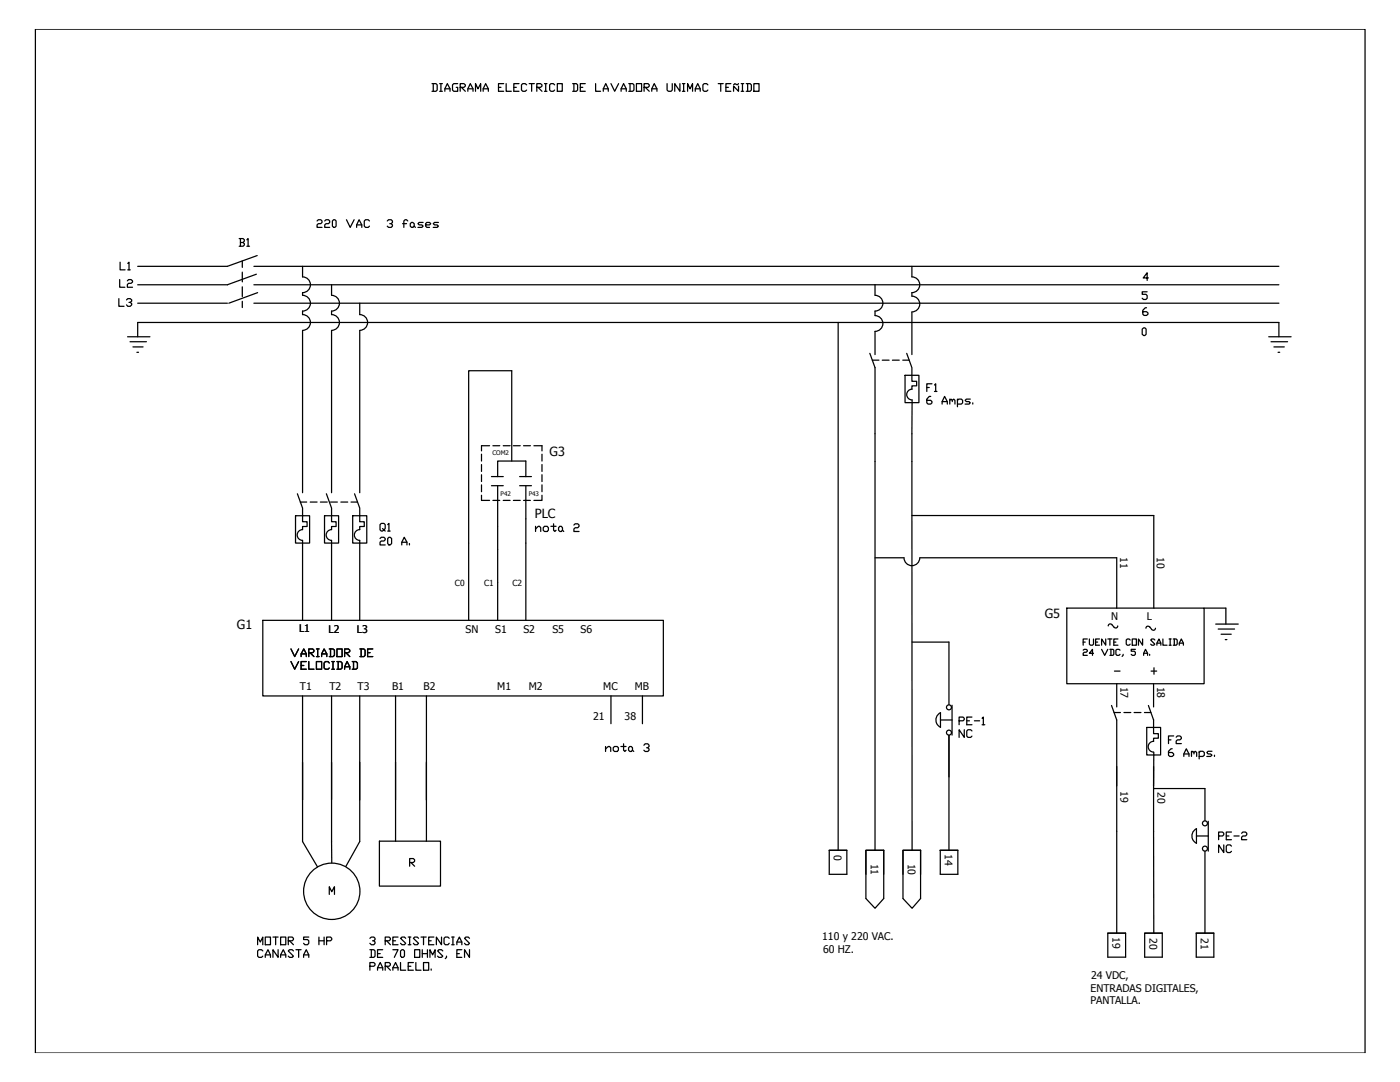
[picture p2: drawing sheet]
<svg xmlns="http://www.w3.org/2000/svg" width="279mm" height="216mm" viewBox="0 0 279 216" stroke-linecap="round" stroke-linejoin="round" font-family="sans-serif">
<g fill="none" stroke="#000" stroke-width=".25">
<path d="M7.1 5.8h265.3v204.3h-265.3zM86.2 16.7h.8l.2 .2v1.1l-.2 .2h-.8M86.5 16.7v1.5M87.7 16.7h.6M87.7 18.2h.6M88 16.7v1.5M88.8 18.2v-.5l.5-1 .5 1v.5M88.8 17.7h1M91.3 16.7h-.7l-.3 .2v1.1l.3 .2h.7v-.8h-.2M91.8 17.4h.8l.3-.2v-.3l-.3-.2h-.8v1.5M92.1 17.4l.8 .8M93.4 18.2v-.5l.5-1 .5 1v.5"/>
<path d="M93.4 17.7h1M94.9 18.2v-1.5l.5 1 .5-1v1.5M96.4 18.2v-.5l.5-1 .6 1v.5M96.4 17.7h1.1M99.5 17.4h.5M100.5 16.7h-1v1.5h1M101 16.7v1.5h1M102.5 17.4h.5M103.6 16.7h-1.1v1.5h1.1M105.1 16.9l-.3-.2h-.5l-.2 .2v1.1l.2 .2h.5l.3-.2M105.6 16.7h1M106.1 16.7v1.5"/>
<path d="M107.1 17.4h.8l.3-.2v-.3l-.3-.2h-.8v1.5M107.4 17.4l.8 .8M108.7 16.7h.5M108.7 18.2h.5M108.9 16.7v1.5M110.7 16.9l-.3-.2h-.5l-.2 .2v1.1l.2 .2h.5l.3-.2M111.2 16.7h1v1.5h-1zM114.3 16.7h.7l.3 .2v1.1l-.3 .2h-.7M114.5 16.7v1.5M115.8 17.4h.5M116.8 16.7h-1v1.5h1M118.9 16.7v1.5h1"/>
<path d="M120.4 18.2v-.5l.5-1 .5 1v.5M120.4 17.7h1M121.9 16.7l.8 1.5 .8-1.5M124 18.2v-.5l.4-1 .6 1v.5M124 17.7h1M125.5 16.7h.8l.2 .2v1.1l-.2 .2h-.8M125.7 16.7v1.5M127 16.7h1v1.5h-1zM128.5 17.4h.8l.3-.2v-.3l-.3-.2h-.8v1.5M128.8 17.4l.8 .8M130.1 18.2v-.5l.5-1 .5 1v.5M130.1 17.7h1"/>
<path d="M133.1 16.7v1.3l.3 .2h.5l.3-.2v-1.3M135.7 16.7v1.5l-1-1.5v1.5M136.2 16.7h.5M136.2 18.2h.5M136.4 16.7v1.5M137.2 18.2v-1.5l.5 1 .5-1v1.5M138.8 18.2v-.5l.4-1 .5 1v.5M138.8 17.7h.9M141.3 16.9l-.3-.2h-.5l-.2 .2v1.1l.2 .2h.5l.3-.2M143.3 16.7h1M143.8 16.7v1.5M144.9 17.4h.5"/>
<path d="M145.9 16.7h-1v1.5h1M147.4 17.2v1l-1-1v1M147.4 16.7l-.3 .2-.5-.2-.2 .2M147.9 16.7h.5M147.9 18.2h.5M148.2 16.7v1.5M148.9 16.7h.8l.3 .2v1.1l-.3 .2h-.8M149.2 16.7v1.5M150.4 16.7h1.1v1.5h-1.1zM23.7 59.6v1.5h1.1M23.9 55.8v1.5h1M24 52.3v1.5h1"/>
<path d="M25.2 59.8l.3-.2h.5l.3 .2v.3l-.3 .2h-.3M25.4 56l.3-.2h.5l.2 .2v.3l-.2 .2h-.5l-.3 .3v.5h1M25.5 52.6l.2-.3v1.5M25.5 53.8h.5M47.7 47.6h.8l.3 .3v.2l-.3 .3M48 48.4h.5l.3 .2v.3l-.3 .2h-.8M48 47.6v1.5M48.4 52.1v1.3M48.4 54.3v1.9M48.4 57.2v2M49.3 47.9l.2-.3v1.5M49.3 49.1h.5"/>
<path d="M50.7 53.1h204.5M50.7 56.8h204.5M51.2 54.7l-5.8 2.1h-17.9M51.3 51l-5.9 2.1h-17.9M51.4 58.4l-5.7 2.1M60.4 53.1v2.2a1.57 1.57 0 0 1 1.6 1.5 1.57 1.57 0 0 1-1.6 1.6v.5M60.4 58.9a1.57 1.57 0 0 1 1.6 1.6 1.57 1.57 0 0 1-1.6 1.6v.7a1.57 1.57 0 0 1 1.6 1.5 1.57 1.57 0 0 1-1.6 1.6M63.3 44.1l.2-.3h.5l.3 .3v.3l-.3 .2h-.5l-.2 .3v.5h1M64.8 44.1l.3-.3h.4l.3 .3v.3l-.3 .2h-.4l-.3 .3v.5h1M66.2 56.8v2.1M66.2 58.9a1.57 1.57 0 0 1 1.5 1.6 1.57 1.57 0 0 1-1.5 1.6v.7a1.57 1.57 0 0 1 1.5 1.5 1.57 1.57 0 0 1-1.5 1.6M66.3 44.1l.3-.3h.2l.3 .3v1l-.3 .3h-.2l-.3-.3z"/>
<path d="M69.1 43.8l.8 1.6 .8-1.6M71.2 45.4v-.5l.5-1.1 .5 1.1v.5M71.2 44.9h1M73.7 44.1l-.2-.3h-.6l-.2 .3v1l.2 .3h.6l.2-.3M77.3 44.1l.2-.3h.6l.2 .3v.3l-.2 .2h-.3M78.1 44.6l.2 .3v.2l-.2 .3h-.6l-.2-.3M80.3 44.6h.8M81.4 44.1l-.3-.3h-.3l-.2 .3v1.3M81.9 44.6l.2-.2h.3l.3 .2v.5l-.3 .3h-.3l-.2-.3zM82.7 45.1l.2 .3M84.4 44.4h-.7l-.3 .2 .3 .3h.5l.2 .2-.2 .3h-.8M84.9 44.9h.8l.3-.3-.3-.2h-.5l-.3 .2v.5l.3 .3h.5"/>
<path d="M87.5 44.4h-.8l-.2 .2 .2 .3h.5l.3 .2-.3 .3h-.7M174.6 56.8v2.1M174.6 58.9a1.57 1.57 0 0 1 1.6 1.6 1.57 1.57 0 0 1-1.6 1.6v.9a1.57 1.57 0 0 1 1.6 1.6 1.57 1.57 0 0 1-1.6 1.5v4.7M182 53.1v2.2a1.57 1.57 0 0 1 1.6 1.5 1.57 1.57 0 0 1-1.6 1.6v.7a1.57 1.57 0 0 1 1.6 1.6 1.57 1.57 0 0 1-1.6 1.5M228.9 58.2h-1v.5h.8l.2 .3v.5l-.2 .3h-.5l-.3-.3M229.2 55.5h-1l.7-1.1v1.6M25.5 67.2h4.4M26 68.2h3.2M26 60.3l.3 .3v.2l-.3 .3h-.5l-.3-.3M26.5 69.2h2.1M27.3 70.3h.3M27.5 60.5h17.9"/>
<path d="M27.5 67.2v-2.9h227.7v2.9M48.4 60.1v1.3M50.7 60.5h204.5M60.4 66v32.3M66.2 66v32.3M71.8 60.5v2.3a1.57 1.57 0 0 1 1.6 1.5 1.57 1.57 0 0 1-1.6 1.6M71.8 66v32.3M167.3 64.3v105.4M173.6 70.5l1 2.9v96.3M174.1 71.9h1.3M176.1 71.9h1.3M178.1 71.9h1.4"/>
<path d="M180.2 71.9h1.2M180.6 74.9h2.8v5.4h-2.8zM181 70.5l1 2.9v2.7h.9v.9h-.9v.7a1.07 1.07 0 0 0-1 1 1.07 1.07 0 0 0 1 1.1v89.9M182 62.3v8.5M185 77.3h.5M185.7 79.1h-.2l-.5 .5v.8l.2 .2h.5l.3-.2v-.3l-.3-.2h-.7M186 76.6h-1v1.5M186.5 76.8l.2-.2v1.5M186.5 78.1h.5M189.5 79.9l.3-.3 .2 .3v.2M189.5 79.6v1M190 79.9l.3-.3 .3 .3v.7"/>
<path d="M191.1 79.9l.2-.3h.6l.2 .3v.5l-.2 .2h-.8M191.1 79.6v1.6M193.6 79.6h-.7l-.3 .3 .3 .2h.5l.2 .3-.2 .2h-.8M227.9 65.7l.3-.3h.3l.2 .3v1l-.2 .2h-.3l-.3-.2zM228.8 61.4h-.2l-.5 .5v.8l.2 .2h.5l.3-.2v-.3l-.3-.2h-.7M253.2 67.2h4.5M253.7 68.2h3.3M254.2 69.2h2.1M255.1 70.3h.3M59.3 98.5l1.1 2.9v2.7h.9v1h-.9v.6a1.07 1.07 0 0 0-1.1 1.1 1.07 1.07 0 0 0 1.1 1v16M65.1 98.5l1.1 2.9v2.7h.9v1h-.9v.6a1.07 1.07 0 0 0-1.1 1.1 1.07 1.07 0 0 0 1.1 1v16M70.8 98.5l1 2.9v2.7h.9v1h-.9v.6a1.07 1.07 0 0 0-1.1 1.1 1.07 1.07 0 0 0 1.1 1v16"/>
<path d="M96.1 98.8v1.1h1.6M96.1 90.6v1.4M96.1 92.7v1.4M96.1 94.7v1.4M96.1 96.8v1.3M97.7 88.9h-1.6v1.1M98.1 95.1h2.3M98.1 96.9h2.3M98.4 99.9h1.3M98.4 88.9h1.3M99.3 95.1v-3.1h5.6v3.1M99.3 96.9v26.9"/>
<path d="M100.4 99.9h1.4M100.4 88.9h1.4M102.1 92v-18h-8.6v49.8M102.5 99.9h1.3M102.5 88.9h1.3M103.7 95.1h2.4M103.7 96.9h2.4M104.5 99.9h1.3M104.5 88.9h1.3M104.9 96.9v26.9M106.6 88.9h1.6v1.1M108.2 98.8v1.1h-1.6"/>
<path d="M108.2 90.6v1.4M108.2 92.7v1.4M108.2 94.7v1.4M108.2 96.8v1.3M188 80.6v-.5l.5-1 .6 1v.5M188 80.1h1.1M194.1 80.4v.2M59 102.9h2.8v5.5h-2.8zM59.9 100.2h1.3M61.9 100.2h1.4M63.9 100.2h1.4M64.8 102.9h2.8v5.5h-2.8z"/>
<path d="M66 100.2h1.3M68 100.2h1.4M70.1 100.2h1.2M70.4 102.9h2.8v5.5h-2.8zM75.8 107.5l.3-.3h.5l.3 .3v.2l-.3 .3h-.5l-.3 .2v.5h1.1M76.3 105.5l.3 .2-.3 .3h-.2l-.3-.3v-1l.3-.3h.5l.3 .3v.8l-.3 .2 .3 .3M77.4 104.7l.2-.3v1.6M77.4 107.5l.2-.3h.3l.3 .3v.9l-.3 .3h-.3l-.2-.3zM77.4 106h.5M80.2 108.7v-.5l.5-1 .5 1v.5M80.2 108.2h1M81.7 108.4v.3"/>
<path d="M106.9 105.6l.5-.6h.3l.2 .3v.8M106.9 105v1.1M108.7 105h.5l.2 .3v.5l-.2 .3h-.5l-.3-.3v-.5zM109.9 105h1.1M110.5 104.5v1.3l.2 .3 .3-.3M111.7 105h.3l.3 .3v.5l-.3 .3h-.3l-.2-.3v-.5zM112.3 105.8l.2 .3M114.5 104.8l.3-.3h.5l.3 .3v.2l-.3 .3h-.5l-.3 .3v.5h1.1M174.6 111.3h5.8a1.57 1.57 0 0 0 1.6 1.6 1.57 1.57 0 0 0 1.6-1.6M182 102.9h48.3v18.4M183.6 111.3h39.3v10M52.4 123.8h80v15.1h-80z"/>
<path d="M58.1 129.5l.7 1.5 .8-1.5M58.1 132l.7 1.5 .8-1.5M60.1 131v-.5l.5-1 .5 1v.5M60.1 130.5h1M60.1 132.8h.5M60.4 138.9v29l3 5.1M61.1 132h-1v1.5h1M61.6 130.2h.8l.3-.2v-.3l-.3-.2h-.8v1.5M61.6 132v1.5h1.1M61.9 130.2l.8 .8M63.2 132h1v1.5h-1zM63.2 129.5h.5"/>
<path d="M63.2 131h.5M63.4 129.5v1.5M64.2 131v-.5l.5-1 .5 1v.5M64.2 130.5h1M65.7 129.5h.8l.2 .2v1.1l-.2 .2h-.8M65.7 132.3l-.2-.3h-.6l-.2 .3v1l.2 .2h.6l.2-.2M66 129.5v1.5M66.2 138.9v33.3M66.2 133.5h.5M66.2 132h.5M66.5 132v1.5M67.2 129.5h1.1v1.5h-1.1z"/>
<path d="M67.2 132h.8l.3 .3v1l-.3 .2h-.8M67.5 132v1.5M68.8 130.2h.7l.3-.2v-.3l-.3-.2h-.7v1.5M68.8 133.5v-.5l.5-1 .5 1v.5M68.8 133h1M69 130.2l.8 .8M70.3 132h.7l.3 .3v1l-.3 .2h-.7M70.6 132v1.5M71.8 138.9v29l-2.8 5M71.8 129.5h.8l.3 .2v1.1l-.3 .2h-.8M72.1 129.5v1.5M73.4 130.2h.5"/>
<path d="M74.4 129.5h-1v1.5h1M78.9 138.9v28.9M85.1 138.9v28.9M121.9 138.9v5.5M128.2 138.9v5.5M182 128.1h7.4v12.5M212.9 121.3h27.4v15.1h-27.4zM216.2 129.7l.2-.1h.4l.2 .1-.2 .4h-.4l-.2 .3v.4h.8M216.2 128.1h.4M217 127.5h-.8v1.2M217.4 127.5v1l.2 .2h.4l.2-.2v-1M218.2 130.4h-.8l.6-.8v1.2"/>
<path d="M218.6 128.1h.5M219.4 127.5h-.8v1.2h.8M219.8 129.6l.7 1.2 .6-1.2M220.7 127.5v1.2l-.9-1.2v1.2M221.1 127.5h.8M221.5 129.6h.6l.2 .1v.9l-.2 .2h-.6M221.5 127.5v1.2M221.7 129.6v1.2M221.9 124.7a.41 .41 0 0 0-.4-.2 .41 .41 0 0 0-.3 .4M222 124.7l.3 .4M222.3 128.1h.4M222.4 133.9h1.1"/>
<path d="M222.9 136.4v4.7M223.1 124.9l-.1 .3a.41 .41 0 0 1-.7-.1M223.1 127.5h-.8v1.2h.8M223.5 129.7l-.2-.1h-.4l-.2 .1v.9l.2 .2h.4l.2-.2M224.1 130.6l-.2 .4M225.6 127.7l-.3-.2h-.3l-.2 .2v.8l.2 .2h.3l.3-.2M226 127.5h.8v1.2h-.8zM226.6 129.6h-.8v.3h.6l.2 .2v.5l-.2 .2h-.4l-.2-.2M228 127.5v1.2l-.8-1.2v1.2M228.2 130.8v-.4l.4-.8 .4 .8v.4M228.2 130.4h.8M229.4 130.6v.2"/>
<path d="M229.5 125.1a.41 .41 0 0 0-.5-.1 .41 .41 0 0 0-.3 .4M229.5 125.1l.3 .5a.41 .41 0 0 0 .5 .2 .41 .41 0 0 0 .3-.4M229.7 133.9h1.1M230.2 136.4v4.7M230.3 133.2v1.3M230.5 127.7l-.2-.2h-.5l-.2 .2 .9 .8-.2 .2h-.5l-.2-.2M230.9 128.7v-.4l.4-.8 .4 .8v.4M230.9 128.3h.8M232.1 127.5v1.2h.8M233.3 128.7h.4M233.3 127.5h.4M233.5 127.5v1.2"/>
<path d="M234.1 127.5h.6l.2 .2v.8l-.2 .2h-.6M234.4 127.5v1.2M235.3 128.7v-.4l.5-.8 .4 .8v.4M235.3 128.3h.9M240.3 121.3h4.3v3.2M242.6 124.5h4.5M243.1 125.5h3.3M243.7 126.6h2M244.5 127.6h.4M120.9 149.5l.5-.5h.2l.3 .2v.7M120.9 149v.9M122.4 149.2l.2-.2h.6l.2 .2v.5l-.2 .2h-.6l-.2-.2z"/>
<path d="M123.9 149h1M124.4 148.4v1.3l.3 .2 .2-.2M125.4 149.2l.3-.2h.3l.2 .2v.5l-.2 .2h-.3l-.3-.2zM126.2 149.7l.3 .2M128.5 148.7l.2-.3h.6l.2 .3v.3l-.2 .2h-.3M129.3 149.2l.2 .3v.2l-.2 .2h-.6l-.2-.2M187.7 145.1v-2.9a1.61 1.61 0 0 0-.9 1.5 1.61 1.61 0 0 0 .9 1.4M187.7 143.7h2.3M189.4 146.7v23M190 140.7v6M191.4 143.8h.8l.2-.2v-.3l-.2-.2h-.8v1.5M192.4 145.6v1.5l-1-1.5v1.5"/>
<path d="M192.9 143.8h.6M194 143.1h-1.1v1.5h1.1M194 145.9l-.3-.3h-.5l-.3 .3v1l.3 .2h.5l.3-.2M194.5 143.8h1M196 143.3l.2-.2v1.5M196 144.6h.5M221.8 140.8l1.1 2.9v42.5M222.3 142.2h1.3M224.3 142.2h1.4M226.3 142.2h1.4M228.4 142.2h1.3M228.9 145.2h2.7v5.4h-2.7z"/>
<path d="M229.2 140.8l1 2.8v2.8h1v.9h-1v.6a1.07 1.07 0 0 0-1.1 1.1 1.07 1.07 0 0 0 1.1 1.1M230.2 153l.1 33.2M230.2 157.3h10.3v6.5M230.3 150.1l-.1 6.7M233.2 147.6h.5M233.9 149.4h-.2l-.5 .5v.8l.2 .2h.5l.3-.2v-.3l-.3-.2h-.7M234.2 146.8h-1v1.6M234.7 147.1l.3-.3h.5l.3 .3v.3l-.3 .2h-.5l-.3 .3v.5h1.1M236.3 150.9v-.5l.5-1 .5 1v.5M236.3 150.4h1M237.8 150.2l.2-.3 .3 .3v.2M237.8 149.9v1"/>
<path d="M238.3 150.2l.2-.3 .3 .3v.7M239.3 150.2l.3-.3h.5l.2 .3v.5l-.2 .2h-.8M239.3 149.9v1.5M241.9 149.9h-.8l-.3 .3 .3 .2h.5l.3 .3-.3 .2h-.8M242.4 150.7v.2M65.7 178.5v-1.6l.5 1 .5-1v1.6M75.7 167.8h12.2v9h-12.2zM81.8 172.1h.7l.2-.2v-.3l-.2-.3h-.7v1.5M82 172.1l.7 .7M165.5 169.7h3.5M165.5 169.7h3.5v4.8h-3.5zM172.8 169.7h3.6v9.6l-1.8 1.9-1.8-1.9z"/>
<path d="M176.4 169.7h-3.6v4.8M180.2 169.7h3.5v9.6l-1.7 1.9-1.8-1.9zM183.7 169.7h-3.5v4.8M187.6 169.7h3.5M187.6 169.7h3.6v4.8h-3.6zM238.8 168.3v-2.9a1.61 1.61 0 0 0-.9 1.4 1.61 1.61 0 0 0 .9 1.5M238.8 166.8h2.3M240.5 169.9v16.3M241.1 163.9v5.9M243.2 166.8h.8l.2-.2v-.3l-.2-.3h-.8v1.6M244.2 168.6v1.5l-1-1.5v1.5M244.7 166.8h.6"/>
<path d="M245.8 166h-1.1v1.6h1.1M245.8 168.8l-.3-.2h-.5l-.3 .2v1.1l.3 .2h.5l.3-.2M246.3 166.8h1M247.8 166.3l.2-.3h.6l.2 .3v.3l-.2 .2h-.6l-.2 .3v.5h1M51.4 188.5v-1.5l.6 1 .4-1v1.5M52.4 189.8l-.2-.3h-.5l-.3 .3v1l.3 .2h.5l.2-.2M52.9 187h1.1v1.5h-1.1zM52.9 191v-.5l.6-1 .5 1v.5M52.9 190.5h1.1M54.5 187h1M55 187v1.5M55.5 189.5v1.5l-1-1.5v1.5"/>
<path d="M56 187h1v1.5h-1zM56 191v-.5l.5-1 .5 1v.5M56 190.5h1M57.5 187.7h.8l.3-.2v-.3l-.3-.2h-.8v1.5M57.8 187.7l.8 .8M58.6 189.8l-.3-.3h-.5l-.3 .3 1.1 1-.3 .2h-.5l-.3-.2M59.1 189.5h1M59.6 189.5v1.5M60.6 191v-.5l.5-1 .5 1v.5M60.6 190.5h1M61.6 187h-1v.5h.8l.2 .2v.5l-.2 .3h-.6l-.2-.3M63.6 187v1.5"/>
<path d="M63.6 187.7h1.1M64.7 187v1.5M65.2 187.7h.8l.2-.2v-.3l-.2-.2h-.8v1.5M73.8 187.2l.3-.2h.5l.2 .2v.3l-.2 .2h-.2M73.8 189.5h.8l.2 .3v1l-.2 .2h-.8M73.8 192.8h.8l.2-.2v-.3l-.2-.2h-.8v1.5M74.1 189.5v1.5M74.6 187.7l.2 .3v.2l-.2 .3h-.5l-.3-.3M75.3 193.6v-.5l.6-1 .5 1v.5M75.3 190.3h.6M75.3 193.1h1.1M76.4 189.5h-1.1v1.5h1.1"/>
<path d="M76.9 187.7h.8l.2-.2v-.3l-.2-.2h-.8v1.5M76.9 192.8h.8l.2-.2v-.3l-.2-.2h-.8v1.5M77.2 187.7l.7 .8M77.2 192.8l.7 .8M78.4 189.5h1l-.7 1.5M78.4 193.6v-.5l.5-1 .5 1v.5M78.4 187.7h.5M78.4 193.1h1M79.4 187h-1v1.5h1M79.9 189.8l.3-.3h.3l.2 .3v1l-.2 .2h-.3l-.3-.2zM79.9 192.1v1.5h1.1M81 187.2l-.3-.2h-.5l-.3 .2 1.1 1-.3 .3h-.5l-.3-.3"/>
<path d="M81.5 187h.5M81.5 188.5h.5M81.5 192.8h.5M81.8 187v1.5M82.5 192.1h-1v1.5h1M82.7 189.5h1.1v1.5h-1.1zM83 192.1v1.5h1M83.5 187.2l-.2-.2h-.6l-.2 .2 1 1-.2 .3h-.6l-.2-.3M84 187h1.1M84.3 190.3h1M84.3 189.5v1.5M84.5 192.1h1.1v1.5h-1.1z"/>
<path d="M84.5 187v1.5M85.3 189.5v1.5M85.6 187.7h.5M85.8 191v-1.5l.5 1 .5-1v1.5M86.1 193.3v.3M86.6 187h-1v1.5h1M88.1 187v1.5l-1-1.5v1.5M88.4 189.8l-.3-.3h-.5l-.3 .3 1.1 1-.3 .2h-.5l-.3-.2M89.1 190.8v.2l-.2 .3M89.6 187.2l-.2-.2h-.5l-.3 .2v1l.3 .3h.5l.2-.3M90.1 187h.5M90.1 188.5h.5"/>
<path d="M90.4 187v1.5M91.2 188.5v-.5l.5-1 .5 1v.5M91.2 188h1M91.2 190.3h.5M92.2 189.5h-1v1.5h1M93.7 187.2l-.3-.2h-.4l-.3 .2 1 1-.3 .3h-.4l-.3-.3M93.7 189.5v1.5l-1-1.5v1.5M221 186.2h3.6M221.1 186.2h3.5v4.8h-3.5zM228.4 186.2h3.6v4.8h-3.6zM228.4 186.2h3.6M238.7 186.2h3.5"/>
<path d="M238.7 186.2h3.5v4.8h-3.5z"/>
<circle cx="189.4" cy="146.2" r=".5"/>
<circle cx="189.4" cy="141.1" r=".5"/>
<circle cx="66.2" cy="177.8" r="5.6"/>
<circle cx="240.5" cy="169.3" r=".5"/>
<circle cx="240.5" cy="164.3" r=".5"/>
</g>
<g font-size="2.5">
<text x="109.7" y="91">G3</text>
<text x="106.7" y="103.3">PLC</text>
<text x="47.3" y="125.5">G1</text>
<text x="208.5" y="123.3">G5</text>
</g>
<g font-size="2.1">
<text x="223.6" y="111.2" transform="rotate(90 223.6 111.2)">11</text>
<text x="230.9" y="111.2" transform="rotate(90 230.9 111.2)">10</text>
<text x="221.8" y="123.7">N</text>
<text x="228.9" y="123.8">L</text>
<text x="59.7" y="126.2">L1</text>
<text x="65.6" y="126.3">L2</text>
<text x="71.2" y="126.3">L3</text>
<text x="92.9" y="126.2">SN</text>
<text x="98.8" y="126.3">S1</text>
<text x="104.4" y="126.3">S2</text>
<text x="110.2" y="126.3">S5</text>
<text x="115.9" y="126.3">S6</text>
<text x="59.8" y="137.6">T1</text>
<text x="65.8" y="137.7">T2</text>
<text x="71.4" y="137.7">T3</text>
<text x="78.2" y="137.6">B1</text>
<text x="84.5" y="137.7">B2</text>
<text x="99.2" y="137.6">M1</text>
<text x="105.5" y="137.7">M2</text>
<text x="120.4" y="137.7">MC</text>
<text x="126.7" y="137.7">MB</text>
<text x="223.6" y="137" transform="rotate(90 223.6 137)">17</text>
<text x="231" y="137" transform="rotate(90 231 137)">18</text>
<text x="118.4" y="143.7">21</text>
<text x="124.7" y="143.7">38</text>
<text x="223.6" y="157.9" transform="rotate(90 223.6 157.9)">19</text>
<text x="231" y="158.1" transform="rotate(90 231 158.1)">20</text>
<text x="166.4" y="170.7" transform="rotate(90 166.4 170.7)">0</text>
<text x="173.8" y="172.3" transform="rotate(90 173.8 172.3)">11</text>
<text x="181.2" y="172.3" transform="rotate(90 181.2 172.3)">10</text>
<text x="188.6" y="170.5" transform="rotate(90 188.6 170.5)">14</text>
<text x="164.1" y="187.5">110 y 220 VAC.</text>
<text x="164.3" y="190.1">60 HZ.</text>
<text x="222" y="187.1" transform="rotate(90 222 187.1)">19</text>
<text x="229.4" y="187.2" transform="rotate(90 229.4 187.2)">20</text>
<text x="239.6" y="187.2" transform="rotate(90 239.6 187.2)">21</text>
<text x="217.7" y="197.9">ENTRADAS DIGITALES,</text>
<text x="217.7" y="195.2">24 VDC,</text>
<text x="217.7" y="200.4">PANTALLA.</text>
</g>
<g font-size="1.7">
<text x="90.8" y="116.8">C0</text>
<text x="96.6" y="116.8">C1</text>
<text x="102.3" y="116.8">C2</text>
</g>
<g font-size="1.3">
<text x="98.3" y="90.8">COM2</text>
<text x="99.9" y="98.9">P42</text>
<text x="105.5" y="98.9">P43</text>
</g>
</svg>
